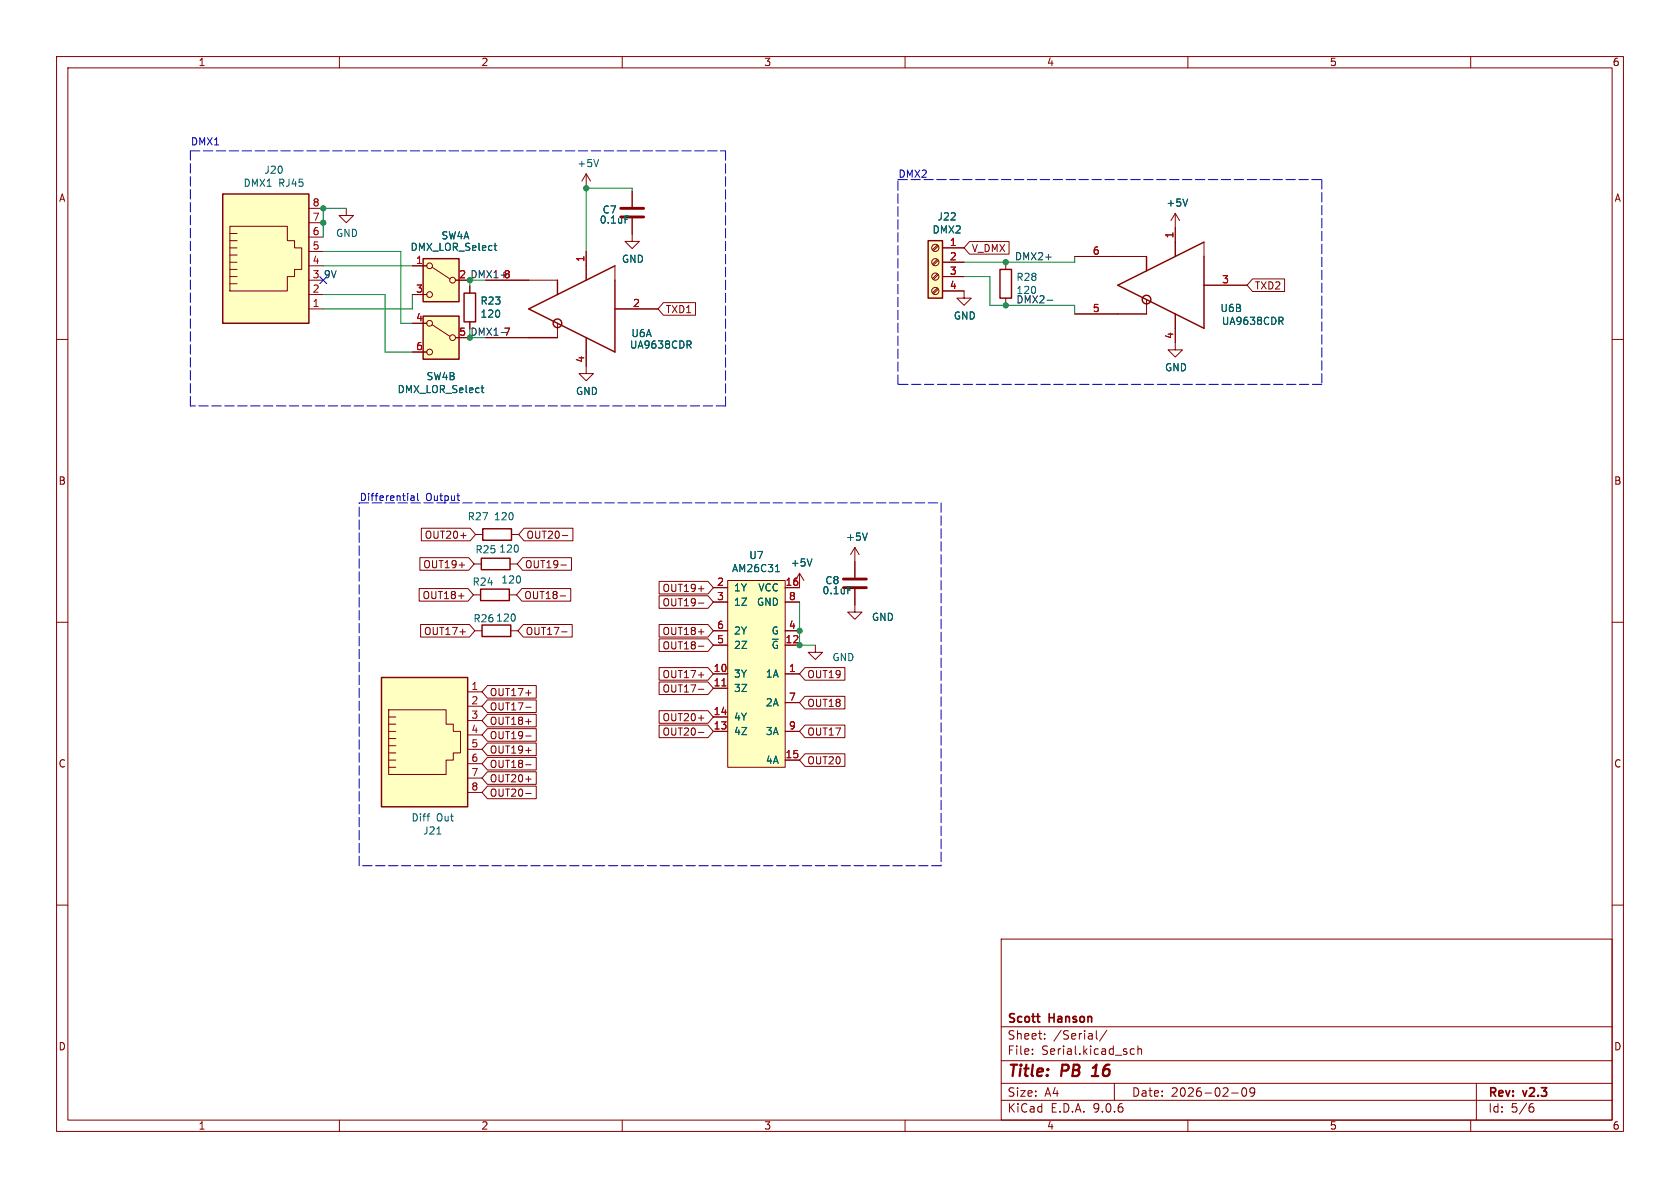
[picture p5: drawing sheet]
<svg xmlns="http://www.w3.org/2000/svg" width="297mm" height="210mm" viewBox="0 0 297 210" stroke-linecap="round" stroke-linejoin="round" font-family="sans-serif">
<g fill="none" stroke="#840000" stroke-width=".18">
<path d="M10 10h277v190h-277zM12 12h273v186h-273zM60 10v2M110 10v2M160 10v2M210 10v2M260 10v2M85.9 49.5h12.7M85.9 59.7h7.6M98.6 57.2v2.5M103.6 44.5v2.5M108.7 47v2.5"/>
<path d="M108.7 54.6h7.6M10 60h2M103.6 62.2v2.6M285 60h2M10 110h2M285 110h2M10 160h2M177 166h108v32h-108zM285 160h2M60 198v2M110 198v2M160 198v2"/>
<path d="M177 194.5h108M177 191.5h108M177 187.5h108M177 181.5h108M182.5 186.3v.1M182.5 185.5v.1M184.7 183.6v.1M184.7 182.8v.1M193.8 182.2v1.3l.2 .2M195.7 182.1l-1.3 2M197 191.5v3M199.9 186.3l.2 .1 .4-.1"/>
<path d="M200.5 185.5l-.4-.1-.2 .1M201.2 185.5l.2-.1 .3 .1 .1 .9M201.2 184.9v1.5M210 198v2M217.7 193.2h1.2M219.7 192.4l.2-.1a.81 .81 0 0 1 .6 .6 .81 .81 0 0 1-.3 .8l-.2 .1a.81 .81 0 0 1-.3-1.4zM221.8 192.9l-.3 .3h-.3l-.2-.3 .1-.5 .4-.1 .2 .1a.99 .99 0 0 1-.3 1.4h-.3M260 198v2M261 191.5v6.5M270.6 195.7h.4l.2 .3-.1 .5-.5 .1M271 195.1l-.4 .1"/>
</g>
<path d="M193 190.2h1.2M193.6 188.5l-.4 .3" fill="none" stroke="#840000" stroke-width=".4"/>
<path d="M108.7 49.5v12.7" fill="none" stroke="#ffffc2" stroke-width=".18"/>
<g fill="none" stroke="#840000" stroke-width=".25">
<path d="M93.5 59.7h5.1M98.6 49.5v2.6M103.6 47v2.5M103.6 59.7v2.5M108.7 47l-15.2 7.6 15.2 7.6v-12.7"/>
<circle cx="98.6" cy="57.1" r=".76"/>
</g>
<path d="M121.8 60.9l.4 .6M121.9 60.3l.3 .2-.1 .3-.2 .1" fill="none" stroke="#006464" stroke-width=".18"/>
<path d="M74.8 55.9h6.4v7.6h-6.4z" fill="#ffffc2"/>
<g fill="none" stroke="#840000" stroke-width=".18">
<path d="M103.6 30.7l-.7 1.3M103.6 30.7l.8 1.3M103.6 30.7v2.6M72.9 57.2h2.5M76.4 57.4l3.1 2M80.5 59.7h2.6M72.9 62.2h2.5M103.6 64.8v1.2h1.3l-1.3 1.3-1.2-1.3h1.2M141.4 101.3l-.8 1.3M141.4 101.3l.7 1.3M141.4 101.3v2.6"/>
<circle cx="75.9" cy="57.2" r=".51"/>
<circle cx="80" cy="59.7" r=".51"/>
<circle cx="75.9" cy="62.2" r=".51"/>
</g>
<path d="M74.8 55.9h6.4v7.6h-6.4z" fill="none" stroke="#840000" stroke-width=".25"/>
<path d="M105.8 28.2l-.4 1.3M85.1 68.6h.4M85.2 68.1v1.1l.3 .2M143.5 98.8l-.4 1.3" fill="none" stroke="#006464" stroke-width=".18"/>
<path d="M128.7 102.6h10.1v33h-10.1z" fill="#ffffc2"/>
<g fill="none" stroke="#840000" stroke-width=".18">
<path d="M126.1 103.9h2.6M126.1 106.4h2.6M126.1 111.5h2.6M126.1 114h2.6M126.1 119.1h2.6M128.7 102.6h10.1v33h-10.1zM138.8 103.9h2.6M138.8 106.4h2.6M138.8 111.5h2.6M138.8 114h2.6M138.8 119.1h2.6M126.1 129.3h2.6"/>
<path d="M126.1 121.7h2.6M126.1 126.7h2.6M138.8 124.2h2.6M138.8 129.3h2.6M138.8 134.4h2.6"/>
</g>
<path d="M127.6 121.2h.7" fill="none" stroke="#a90000" stroke-width=".18"/>
<path d="M137.3 100l.2-.2v1.3M137.1 101.1h.7" fill="none" stroke="#006464" stroke-width=".18"/>
<path d="M74.8 45.7h6.4v7.6h-6.4z" fill="#ffffc2"/>
<g fill="none" stroke="#840000" stroke-width=".18">
<path d="M72.9 47h2.5M72.9 52.1h2.5M76.4 47.2l3.1 2.1M83.1 50.5v1.3M83.1 56.9v1.3M83.8 99.7h1.3M84.1 94.5h1.2M90.2 99.7h1.2M90.4 94.5h1.3M83.9 111.5h1.3M90.3 111.5h1.3"/>
<circle cx="75.9" cy="47" r=".51"/>
<circle cx="75.9" cy="52.1" r=".51"/>
<circle cx="80" cy="49.5" r=".51"/>
</g>
<path d="M74.8 45.7h6.4v7.6h-6.4zM82 51.8h2.1v5.1h-2.1zM85.1 98.7h5.1v2h-5.1zM85.3 93.5h5.1v2h-5.1zM85.2 110.5h5.1v2h-5.1z" fill="none" stroke="#840000" stroke-width=".25"/>
<path d="M87.3 43.4h.5M87.5 43v1.1l.3 .2" fill="none" stroke="#006464" stroke-width=".18"/>
<path d="M39.4 34.3h15.2v22.9h-15.2z" fill="#ffffc2"/>
<g fill="none" stroke="#840000" stroke-width=".18">
<path d="M54.6 36.8h2.5M54.6 39.4h2.5M61.2 36.8v1.3h1.3l-1.3 1.3-1.3-1.3h1.3M40.6 45.1h1.3M40.6 46.4h1.3M40.6 47.6h1.3M40.6 48.9h1.3M40.6 50.2h1.3M40.6 40h10.2v2.5h1.3v1.3h1.2v3.8h-1.2v1.3h-1.3v2.5h-10.2zM40.6 43.8h1.3M40.6 41.3h1.3M40.6 42.5h1.3"/>
<path d="M54.6 41.9h2.5M54.6 44.5h2.5M54.6 47h2.5M54.6 49.5h2.5M54.6 52.1h2.5M54.6 54.6h2.5M83.7 105.2h1.3M90 105.2h1.3"/>
</g>
<path d="M39.4 34.3h15.2v22.9h-15.2zM85 104.1h5v2.1h-5z" fill="none" stroke="#840000" stroke-width=".25"/>
<path d="M67.4 119.8h15.3v22.8h-15.3z" fill="#ffffc2"/>
<g fill="none" stroke="#840000" stroke-width=".18">
<path d="M111.8 41.4v1.3h1.2l-1.2 1.2-1.3-1.2h1.3M151.1 99.3v2.8M151.1 104.1v4.1h1.3l-1.3 1.3-1.2-1.3h1.2M68.7 131.8h1.3M68.7 130.6h1.3M68.7 129.3h1.3M68.7 128h1.3M68.7 126.7h1.3M68.7 125.5h10.2v2.5h1.2v1.3h1.3v3.8h-1.3v1.3h-1.2v2.5h-10.2zM68.7 133.1h1.3M68.7 135.6h1.3M68.7 134.4h1.3"/>
<path d="M82.7 137.5h2.5M82.7 135h2.5M82.7 132.5h2.5M82.7 129.9h2.5M82.7 127.4h2.5M82.7 124.8h2.5M82.7 122.3h2.5M82.7 140.1h2.5"/>
</g>
<path d="M67.4 119.8h15.3v22.8h-15.3z" fill="none" stroke="#840000" stroke-width=".25"/>
<path d="M149.9 103.7h.6M75.5 144.3h.5M75.8 143.9h.2M77.2 147.4h.8" fill="none" stroke="#006464" stroke-width=".18"/>
<path d="M149.1 102.4h4.1M149.1 103.9h4.1" fill="none" stroke="#840000" stroke-width=".51"/>
<path d="M164.1 42.5h2.5v10.2h-2.5z" fill="#ffffc2"/>
<g fill="none" stroke="#840000" stroke-width=".25">
<path d="M164.1 42.5h2.5v10.2h-2.5zM176.8 47.6h2v5.1h-2zM197.6 55.5h5.1M202.7 45.3v2.6M207.8 42.8v2.5M207.8 55.5v2.5M212.9 42.8l-15.3 7.6 15.3 7.6v-12.7"/>
<circle cx="202.7" cy="53" r=".76"/>
</g>
<g fill="none" stroke="#840000" stroke-width=".18">
<path d="M111.8 33.8v2.8M111.8 38.6v2.8M207.8 37.7v5.1M207.8 37.7l-.8 1.3M207.8 37.7l.7 1.3M72.9 57.2h2.5M72.9 47h2.5M72.9 52.1h2.5M80.5 59.7h2.6M83.1 50.5v1.3M83.1 56.9v1.3M85.9 49.5h7.6"/>
<path d="M85.9 59.7h7.6M103.6 44.5v2.5M108.7 54.6h7.6M117.3 53.5h5.7v2.2h-5.7l-1-1.1zM165.7 43.3l-.9 .8M165.7 45.8l-.9 .9M165.7 48.4l-.9 .8M165.7 50.9l-.9 .9M165.9 43.5l-.9 .8M165.9 46l-.9 .9M165.9 48.6l-.9 .8M165.9 51.1l-.9 .8"/>
<path d="M166.6 51.4h3.8v1.3h1.3l-1.3 1.3-1.2-1.3h1.2M166.6 43.8h3.8M166.6 46.4h3.8M166.6 48.9h3.8M171.4 42.7h7v2.2h-7l-1-1.1zM177.8 46.4v1.2M177.8 52.7v1.3M190 45.3h12.7M190 55.5h7.6M202.7 53v2.5M207.8 58v3.8h1.2l-1.2 1.3-1.3-1.3h1.3M212.9 42.8v2.5"/>
<path d="M212.9 50.4h7.6M221.4 49.3h5.7v2.2h-5.7l-.9-1.1zM72.9 62.2h2.5M103.6 62.2v2.6M74.2 98.6h8.7l.9 1.1-.9 1.1h-8.7zM74.5 93.4h8.6l1 1.1-1 1.1h-8.6zM81.2 99.9h.9M81.4 94.7h1M92.4 98.6h8.6v2.2h-8.6l-1-1.1zM92.6 93.4h8.7v2.2h-8.7l-.9-1.1zM99.2 99.9h.9M99.4 94.7h1"/>
<path d="M151.1 96.8l-.7 1.2M151.1 96.8l.8 1.2M151.1 96.8v5.3M74.1 104h8.6l1 1.2-1 1.1h-8.6zM74.4 110.4h8.6l.9 1.1-.9 1.1h-8.6zM81.1 105.3h.9M81.3 111.7h1M92.3 104h8.6v2.3h-8.6l-1-1.1zM92.5 110.4h8.7v2.2h-8.7l-.9-1.1zM99 105.3h1M99.3 111.7h1M116.5 105.3h8.7l.9 1.1-.9 1.1h-8.7z"/>
<path d="M116.5 118h8.7l.9 1.1-.9 1.1h-8.7zM116.5 102.8h8.7l.9 1.1-.9 1.1h-8.7zM116.5 112.9h8.7l.9 1.1-.9 1.2h-8.7zM116.5 110.4h8.7l.9 1.1-.9 1.1h-8.7zM123.5 111.7h.9M123.5 106.6h.9M123.5 119.3h.9M123.5 104.1h.9M123.5 114.2h.9M126.1 103.9h2.6M126.1 106.4h2.6M126.1 111.5h2.6"/>
<path d="M126.1 114h2.6M126.1 119.1h2.6M138.8 103.9h2.6M138.8 106.4h2.6M138.8 111.5h2.6M138.8 114h2.6M138.8 119.1h2.6M142.3 118h7.1v2.2h-7.1l-.9-1.1zM144.1 114v1.3h1.3l-1.3 1.3-1.2-1.3h1.2M151.1 104.1v2.8M86.2 121.2h8.6v2.2h-8.6l-1-1.1zM86.2 133.9h8.6v2.2h-8.6l-1-1.1z"/>
<path d="M86.2 136.4h8.6v2.3h-8.6l-1-1.2zM86.2 139h8.6v2.2h-8.6l-1-1.1zM86.2 123.7h8.6v2.3h-8.6l-1-1.2zM86.2 128.8h8.6v2.2h-8.6l-1-1.1zM86.2 126.3h8.6v2.2h-8.6l-1-1.1zM86.2 131.3h8.6v2.3h-8.6l-1-1.1zM92.9 122.5h1M92.9 135.2h1M92.9 137.7h1M92.9 125h1M92.9 130.1h1M92.9 127.6h1"/>
<path d="M92.9 132.6h1M116.5 125.6h8.7l.9 1.1-.9 1.2h-8.7zM116.5 128.2h8.7l.9 1.1-.9 1.1h-8.7zM116.5 120.6h8.7l.9 1.1-.9 1.1h-8.7zM123.5 126.9h.9M123.5 129.5h.9M123.5 121.9h.9M126.1 129.3h2.6M126.1 121.7h2.6M126.1 126.7h2.6M138.8 124.2h2.6M138.8 129.3h2.6"/>
<path d="M138.8 134.4h2.6M142.3 123.1h7.1v2.2h-7.1l-.9-1.1zM142.3 128.2h7.1v2.2h-7.1l-.9-1.1zM142.3 133.3h7.1v2.2h-7.1l-.9-1.1zM92.9 140.3h1"/>
<circle cx="165.4" cy="48.9" r=".63"/>
<circle cx="165.4" cy="43.8" r=".63"/>
<circle cx="165.4" cy="46.4" r=".63"/>
<circle cx="165.4" cy="51.4" r=".63"/>
</g>
<g fill="none" stroke="#006464" stroke-width=".18">
<path d="M110.5 38.2h.6M210 35.2l-.5 1.2M87.3 43.4h.5M87.5 43v1.1l.3 .2M226.4 56.7l.4 .6M226.6 56.1l.2 .2v.3l-.2 .1M85.1 68.6h.4M85.2 68.1v1.1l.3 .2M121.8 60.9l.4 .6M121.9 60.3l.3 .2-.1 .3-.2 .1M137.3 100l.2-.2v1.3M143.5 98.8l-.4 1.3"/>
<path d="M153.3 94.2l-.4 1.3M137.1 101.1h.7M149.9 103.7h.6"/>
</g>
<path d="M212.9 45.3v12.7" fill="none" stroke="#ffffc2" stroke-width=".18"/>
<path d="M109.7 36.8h4.1M109.7 38.4h4.1" fill="none" stroke="#840000" stroke-width=".51"/>
<path d="M184.9 45.4h.9M185.1 53.1h1" fill="none" stroke="#0f0f0f" stroke-width=".18"/>
<path d="M33.7 26.7h94.6M128.3 26.7v45.1M158.7 31.8h75M233.7 31.8v36.1M33.7 71.8v-45.1M128.3 71.8h-94.6M158.7 67.9v-36.1M233.7 67.9h-75M63.5 88.9h102.9M166.4 88.9v64.1M63.5 153v-64.1M166.4 153h-102.9" fill="none" stroke="#0000c2" stroke-width=".18" stroke-dasharray="1.7 .6"/>
<path d="M61.2 36.8h-4.1v5.1M111.8 33.8v-.5h-8.2v11.2M57.1 44.5h13.8v12.7h2M57.1 52.1h11v10.1h4.8M57.1 47h15.8M72.9 52.1v2.5h-15.8M83.1 49.5v1M170.4 48.9h4.6v5.1h15v1.5M190 45.3v1.1h-19.6M141.4 106.4v7.6h2.7" fill="none" stroke="#009600" stroke-width=".18"/>
<path d="M56.5 48.9l1.3 1.2M57.8 48.9l-1.3 1.2" fill="none" stroke="#000084" stroke-width=".18"/>
<path d="M72.7 87.7h.5v.8M73.2 87.9l-.4 .1-.2 .2 .2 .3 .4-.1M73.8 87.2v1.1l.2 .2M80.8 87.6h.5M81.1 88.5h.2" fill="none" stroke="#0000c2" stroke-width=".18"/>
<path d="M127.6 121.2h.7" fill="none" stroke="#a90000" stroke-width=".18"/>
<g fill="#009600" stroke="#009600" stroke-width=".18">
<circle cx="83.1" cy="59.7" r=".46"/>
<circle cx="83.1" cy="49.5" r=".46"/>
<circle cx="57.1" cy="39.4" r=".46"/>
<circle cx="57.1" cy="36.8" r=".46"/>
<circle cx="177.8" cy="46.4" r=".46"/>
<circle cx="177.8" cy="54" r=".46"/>
<circle cx="103.6" cy="33.3" r=".46"/>
<circle cx="141.4" cy="111.5" r=".46"/>
<circle cx="141.4" cy="114" r=".46"/>
</g>
<g font-size="2.8" fill="#840000">
<text x="178" y="190.9">Title:</text>
<text x="187.7" y="190.9">PB</text>
<text x="194" y="190.9">16</text>
</g>
<g font-size="2.1" fill="#840000">
<text x="178" y="184">Sheet:</text>
<text x="178" y="181.2">Scott</text>
<text x="185.5" y="181.2">Hanson</text>
<text x="186.2" y="184">/Serial/</text>
<text x="178" y="186.7">File:</text>
<text x="184.1" y="186.7">Serial.kicad_sch</text>
<text x="178" y="196.9">KiCad</text>
<text x="178" y="194.1">Size:</text>
<text x="184.7" y="194.1">A4</text>
<text x="185.7" y="196.9">E.D.A.</text>
<text x="193.3" y="196.9">9.0.6</text>
<text x="200" y="194.1">Date:</text>
<text x="207" y="194.1">2026-02-09</text>
<text x="263" y="194.3">Rev:</text>
<text x="263" y="196.9">Id:</text>
<text x="267.1" y="196.9">5/6</text>
<text x="269.4" y="194.3">v2.3</text>
</g>
<g font-size="1.8" fill="#840000">
<text x="35" y="11.9">1</text>
<text x="85" y="11.9">2</text>
<text x="135" y="11.9">3</text>
<text x="185" y="11.9">4</text>
<text x="235" y="11.9">5</text>
<text x="285" y="11.9">6</text>
<text x="10.3" y="35.9">A</text>
<text x="285.3" y="35.9">A</text>
<text x="171.7" y="44.8">V_DMX</text>
<text x="81.1" y="49.3">2 DMX1+8</text>
<text x="221.7" y="51.4">TXD2</text>
<text x="117.6" y="55.6">TXD1</text>
<text x="10.3" y="85.9">B</text>
<text x="285.3" y="85.9">B</text>
<text x="75" y="95.4">OUT20+</text>
<text x="93" y="95.4">OUT20-</text>
<text x="74.7" y="100.6">OUT19+</text>
<text x="92.7" y="100.6">OUT19-</text>
<text x="74.6" y="106.1">OUT18+</text>
<text x="92.6" y="106.1">OUT18-</text>
<text x="117" y="107.4">OUT19-</text>
<text x="117" y="104.8">OUT19+</text>
<text x="74.9" y="112.5">OUT17+</text>
<text x="92.8" y="112.5">OUT17-</text>
<text x="117" y="112.5">OUT18+</text>
<text x="117" y="115">OUT18-</text>
<text x="86.5" y="123.3">OUT17+</text>
<text x="86.5" y="125.8">OUT17-</text>
<text x="117" y="120.1">OUT17+</text>
<text x="117" y="122.6">OUT17-</text>
<text x="142.6" y="125.2">OUT18</text>
<text x="142.6" y="120.1">OUT19</text>
<text x="86.5" y="130.9">OUT19-</text>
<text x="86.5" y="128.3">OUT18+</text>
<text x="117" y="127.7">OUT20+</text>
<text x="117" y="130.2">OUT20-</text>
<text x="142.6" y="130.2">OUT17</text>
<text x="10.3" y="135.9">C</text>
<text x="86.5" y="136">OUT18-</text>
<text x="86.5" y="133.4">OUT19+</text>
<text x="142.6" y="135.3">OUT20</text>
<text x="285.3" y="135.9">C</text>
<text x="86.5" y="138.5">OUT20+</text>
<text x="86.5" y="141">OUT20-</text>
<text x="10.3" y="185.9">D</text>
<text x="285.3" y="185.9">D</text>
<text x="35" y="199.9">1</text>
<text x="85" y="199.9">2</text>
<text x="135" y="199.9">3</text>
<text x="185" y="199.9">4</text>
<text x="235" y="199.9">5</text>
<text x="285" y="199.9">6</text>
</g>
<g font-size="1.8" fill="#0000c2">
<text x="33.7" y="25.8">DMX1</text>
<text x="158.7" y="31.5">DMX2</text>
<text x="63.5" y="88.7">Differential</text>
<text x="75.3" y="88.7">Output</text>
</g>
<g font-size="1.8" fill="#006464">
<text x="102" y="29.7">+5V</text>
<text x="43" y="33.2">DMX1</text>
<text x="46.6" y="30.9">J20</text>
<text x="49.3" y="33.2">RJ45</text>
<text x="105.9" y="39.7">0.1uF</text>
<text x="106.4" y="37.9">C7</text>
<text x="164.8" y="41.5">DMX2</text>
<text x="165.6" y="39.2">J22</text>
<text x="206.1" y="36.7">+5V</text>
<text x="59.3" y="42.1">GND</text>
<text x="72.5" y="44.6">DMX_LOR_Select</text>
<text x="77.9" y="42.5">SW4A</text>
<text x="109.9" y="46.7">GND</text>
<text x="179.6" y="49.9">R28</text>
<text x="84.8" y="56.4">120</text>
<text x="84.8" y="54.1">R23</text>
<text x="111.5" y="59.8">U6A</text>
<text x="168.5" y="56.7">GND</text>
<text x="215.7" y="55.3">U6B</text>
<text x="215.9" y="57.6">UA9638CDR</text>
<text x="111.3" y="61.8">UA9638CDR</text>
<text x="205.9" y="65.8">GND</text>
<text x="70.2" y="69.7">DMX_LOR_Select</text>
<text x="75.3" y="67.4">SW4B</text>
<text x="101.7" y="70">GND</text>
<text x="82.6" y="92.2">R27</text>
<text x="87.2" y="92.2">120</text>
<text x="149.5" y="95.8">+5V</text>
<text x="84" y="98">R25</text>
<text x="88.1" y="97.9">120</text>
<text x="129.3" y="101.3">AM26C31</text>
<text x="132.4" y="99">U7</text>
<text x="139.7" y="100.4">+5V</text>
<text x="83.4" y="103.7">R24</text>
<text x="88.5" y="103.4">120</text>
<text x="129.7" y="104.7">1Y</text>
<text x="129.7" y="107.3">1Z</text>
<text x="133.7" y="107.3">GND</text>
<text x="134" y="104.7">VCC</text>
<text x="145.3" y="105.3">0.1uF</text>
<text x="145.8" y="103.5">C8</text>
<text x="83.6" y="110.2">R26</text>
<text x="87.6" y="110.1">120</text>
<text x="129.7" y="112.4">2Y</text>
<text x="136.3" y="112.4">G</text>
<text x="154" y="110">GND</text>
<text x="129.7" y="114.9">2Z</text>
<text x="129.7" y="120">3Y</text>
<text x="135.3" y="120">1A</text>
<text x="136.3" y="114.9">~{G}</text>
<text x="147.1" y="117.1">GND</text>
<text x="129.7" y="122.5">3Z</text>
<text x="135.3" y="125.1">2A</text>
<text x="129.7" y="127.6">4Y</text>
<text x="129.7" y="130.1">4Z</text>
<text x="135.3" y="130.1">3A</text>
<text x="135.3" y="135.2">4A</text>
<text x="72.7" y="145.4">Diff</text>
<text x="74.7" y="147.7">J21</text>
<text x="77.2" y="145.4">Out</text>
</g>
<g font-size="1.8" fill="#a90000">
<text x="55.2" y="36.6">8</text>
<text x="55.2" y="39.1">7</text>
<text x="55.2" y="41.7">6</text>
<text x="55.2" y="44.2">5</text>
<text x="55.2" y="46.7">4</text>
<text x="73.5" y="46.7">1</text>
<text x="103.4" y="46.4" transform="rotate(-90 103.4 46.4)">1</text>
<text x="167.8" y="43.6">1</text>
<text x="167.8" y="46.1">2</text>
<text x="193.1" y="45.1">6</text>
<text x="207.5" y="42.2" transform="rotate(-90 207.5 42.2)">1</text>
<text x="55.2" y="49.3">3</text>
<text x="55.2" y="51.8">2</text>
<text x="73.5" y="51.8">3</text>
<text x="81.1" y="49.3">2</text>
<text x="89" y="49.3">8</text>
<text x="167.8" y="48.6">3</text>
<text x="167.8" y="51.2">4</text>
<text x="216" y="50.2">3</text>
<text x="55.2" y="54.4">1</text>
<text x="73.5" y="56.9">4</text>
<text x="81.1" y="59.4">5</text>
<text x="89" y="59.4">7</text>
<text x="111.8" y="54.4">2</text>
<text x="193.1" y="55.2">5</text>
<text x="73.5" y="62">6</text>
<text x="103.4" y="64.2" transform="rotate(-90 103.4 64.2)">4</text>
<text x="207.5" y="60" transform="rotate(-90 207.5 60)">4</text>
<text x="126.7" y="103.6">2</text>
<text x="126.7" y="106.2">3</text>
<text x="138.8" y="103.6">16</text>
<text x="139.4" y="106.2">8</text>
<text x="126.7" y="111.3">6</text>
<text x="126.7" y="113.8">5</text>
<text x="138.8" y="113.8">12</text>
<text x="139.4" y="111.3">4</text>
<text x="126.1" y="118.9">10</text>
<text x="139.4" y="118.9">1</text>
<text x="83.2" y="124.6">2</text>
<text x="83.2" y="122">1</text>
<text x="126.1" y="121.4">11</text>
<text x="139.4" y="124">7</text>
<text x="83.2" y="129.7">4</text>
<text x="83.2" y="127.1">3</text>
<text x="126.1" y="126.5">14</text>
<text x="126.1" y="129">13</text>
<text x="139.4" y="129">9</text>
<text x="83.2" y="137.3">7</text>
<text x="83.2" y="134.7">6</text>
<text x="83.2" y="132.2">5</text>
<text x="138.8" y="134.1">15</text>
<text x="83.2" y="139.8">8</text>
</g>
<g font-size="1.8" fill="#0f0f0f">
<text x="179.3" y="46.1">DMX2+</text>
<text x="57.1" y="49.3">9V</text>
<text x="179.6" y="53.7">DMX2-</text>
<text x="179.6" y="52.2">120</text>
</g>
<text font-size="1.8" fill="#009600" x="81.1" y="59.4">5 DMX1- 7</text>
</svg>
